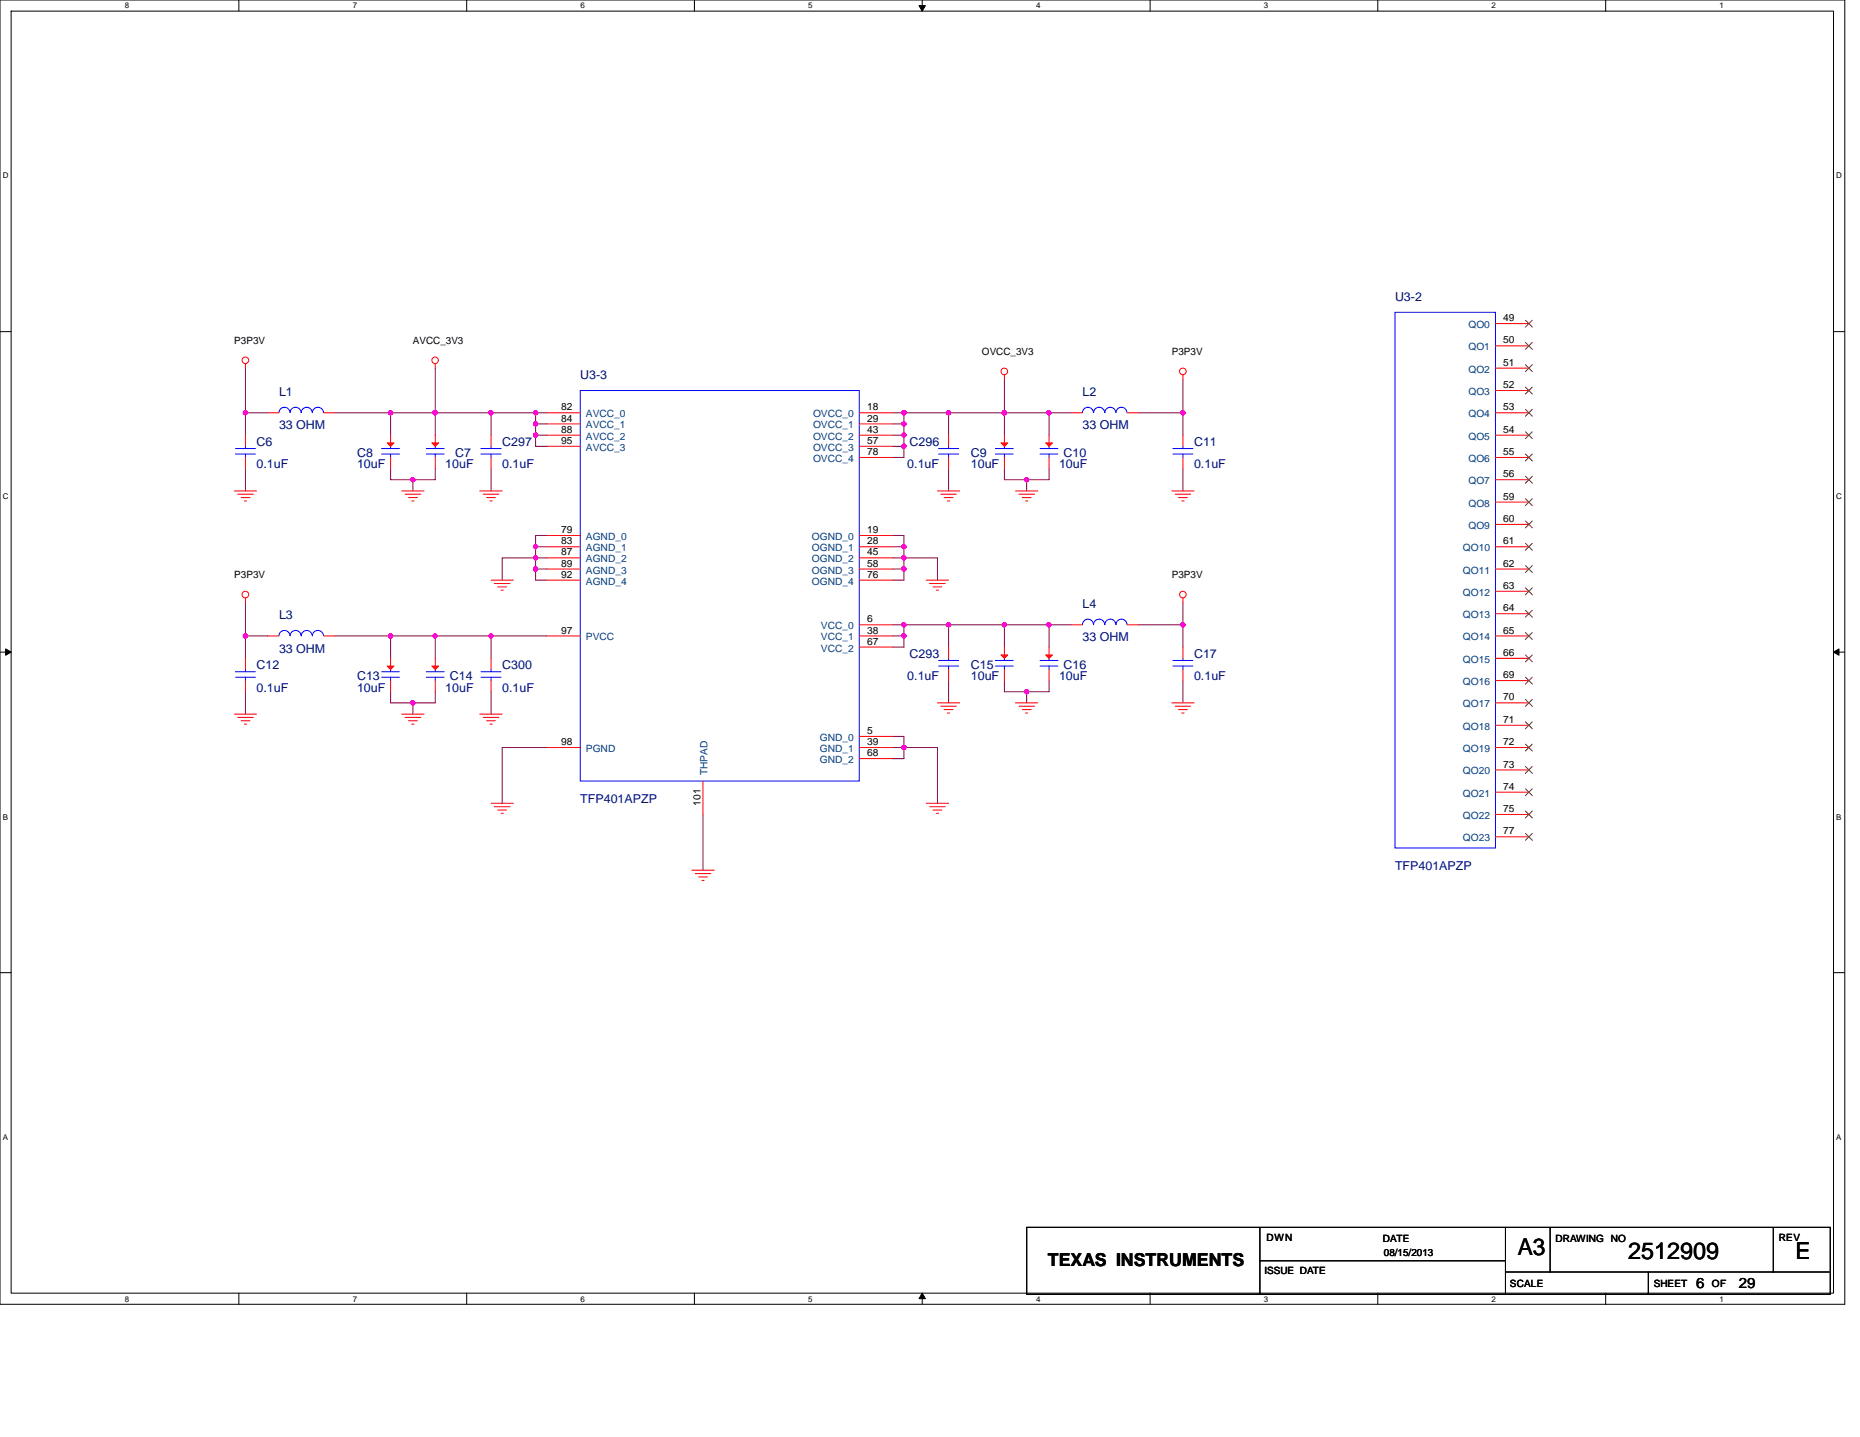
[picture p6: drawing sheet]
<svg xmlns="http://www.w3.org/2000/svg" width="279mm" height="216mm" viewBox="0 0 279 216" stroke-linecap="round" stroke-linejoin="round" font-family="sans-serif">
<path d="M0 0h277.1v196h-277.1zM1.7 1.7h273.7v192.6h-273.7z" fill="none" stroke="#000" stroke-width=".15"/>
<g fill="#fff">
<path d="M18.8 .2h.6v1.3h-.6z"/>
<path d="M18.8 194.5h.6v1.3h-.6z"/>
</g>
<path d="M35.9 0v1.7M35.9 194.3v1.7" fill="none" stroke="#000" stroke-width=".15"/>
<g fill="#fff">
<path d="M53 .2h.6v1.3h-.6z"/>
<path d="M53 194.5h.6v1.3h-.6z"/>
</g>
<path d="M70.1 0v1.7M70.1 194.3v1.7" fill="none" stroke="#000" stroke-width=".15"/>
<g fill="#fff">
<path d="M87.2 .2h.7v1.3h-.7z"/>
<path d="M87.2 194.5h.7v1.3h-.7z"/>
</g>
<path d="M104.3 0v1.7M104.3 194.3v1.7" fill="none" stroke="#000" stroke-width=".15"/>
<g fill="#fff">
<path d="M121.4 .2h.7v1.3h-.7z"/>
<path d="M121.4 194.5h.7v1.3h-.7z"/>
</g>
<path d="M138.5 0v1.7M138.5 194.3v1.7" fill="none" stroke="#000" stroke-width=".15"/>
<path d="M138 .8h1l-.5 .9zM138.5 194.3l.5 .8h-1z" fill="#000" stroke="#000" stroke-width=".15"/>
<g fill="#fff">
<path d="M155.6 .2h.7v1.3h-.7z"/>
<path d="M155.6 194.5h.7v1.3h-.7z"/>
</g>
<path d="M172.8 0v1.7M172.8 194.3v1.7" fill="none" stroke="#000" stroke-width=".15"/>
<g fill="#fff">
<path d="M189.9 .2h.6v1.3h-.6z"/>
<path d="M189.9 194.5h.6v1.3h-.6z"/>
</g>
<path d="M207 0v1.7M207 194.3v1.7" fill="none" stroke="#000" stroke-width=".15"/>
<g fill="#fff">
<path d="M224.1 .2h.6v1.3h-.6z"/>
<path d="M224.1 194.5h.6v1.3h-.6z"/>
</g>
<path d="M241.2 0v1.7M241.2 194.3v1.7" fill="none" stroke="#000" stroke-width=".15"/>
<g fill="#fff">
<path d="M258.3 .2h.7v1.3h-.7z"/>
<path d="M258.3 194.5h.7v1.3h-.7z"/>
<path d="M.4 25.7h.9v1.4h-.9z"/>
<path d="M275.8 25.7h.9v1.4h-.9z"/>
<path d="M.4 73.9h.9v1.3h-.9z"/>
<path d="M275.8 73.9h.9v1.3h-.9z"/>
</g>
<path d="M0 49.8h1.7M275.4 49.8h1.7" fill="none" stroke="#000" stroke-width=".15"/>
<g fill="#fff">
<path d="M.4 122h.8v1.4h-.8z"/>
<path d="M275.8 122h.8v1.4h-.8z"/>
</g>
<path d="M0 98h1.7M275.4 98h1.7" fill="none" stroke="#000" stroke-width=".15"/>
<path d="M.8 97.5l.9 .5-.9 .4zM275.4 98l.8-.5v.9z" fill="#000" stroke="#000" stroke-width=".15"/>
<g fill="#fff">
<path d="M.4 170.2h.8v1.3h-.8z"/>
<path d="M275.8 170.2h.8v1.3h-.8z"/>
</g>
<path d="M0 146.1h1.7M275.4 146.1h1.7M154.2 184.4h120.7v10.1h-120.7zM189.3 184.4v10.1M189.3 189.4h36.8M226.1 184.4v10.1M226.1 191.1h6.8M232.9 184.4v6.7h41.9M247.6 191.1v3.4M266.4 184.4v6.7" fill="none" stroke="#000" stroke-width=".15"/>
<g fill="none" stroke="#800040" stroke-width=".15">
<path d="M36.9 55.3v6.7M65.4 55.3v6.7M150.9 57v5M177.7 57v5M36.9 62v3.4M36.9 70.4v3.4M36.9 62h3.3M50.3 62h8.4M58.7 70.4v1.7h3.3M58.7 62h6.7M58.7 62v3.4M62 72.1v1.7"/>
<path d="M65.4 70.4v1.7h-3.4M65.4 62v3.4M65.4 62h8.4M73.8 62h6.7M73.8 62v3.4M73.8 70.4v3.4M80.5 62v1.7M80.5 65.4v1.7h1.6M80.5 63.7v1.7M80.5 62h1.6M80.5 65.4h1.6M80.5 63.7h1.6"/>
<path d="M134.1 62h1.7M134.1 67.1h1.7v1.6h-1.7M134.1 63.7h1.7M134.1 65.4h1.7M135.8 62v1.7M135.8 63.7v1.7M135.8 65.4v1.7M135.8 62h6.7M142.5 62h8.4M142.5 62v3.4M142.5 70.4v3.4M150.9 62h6.7v3.4"/>
<path d="M150.9 62v3.4M150.9 70.4v1.7h3.3M154.2 72.1v1.7M157.6 62h3.3M157.6 70.4v1.7h-3.4M171 62h6.7M177.7 62v3.4M177.7 70.4v3.4M36.9 95.5v3.4M36.9 90.5v5M36.9 95.5h3.3M50.3 95.5h8.4"/>
<path d="M58.7 95.5h6.7M58.7 95.5v3.4M65.4 95.5h8.4M65.4 95.5v3.4M73.8 95.5h8.3M73.8 95.5v3.4M80.5 85.5v1.7h1.6M80.5 85.5h1.6M80.5 82.1v1.7M80.5 83.8h-5.1v3.4M80.5 83.8v1.7M80.5 83.8h1.6"/>
<path d="M80.5 82.1h1.6M82.1 80.5h-1.6v1.6M134.1 80.5h1.7v1.6M134.1 82.1h1.7M134.1 85.5h1.7M134.1 93.9h1.7M134.1 95.5h1.7M134.1 83.8h1.7M135.8 93.9h6.7M135.8 83.8h5v3.4M135.8 85.5v1.7h-1.7M135.8 83.8v1.7"/>
<path d="M135.8 95.5v1.7h-1.7M135.8 82.1v1.7M135.8 93.9v1.6M142.5 93.9v3.3M142.5 93.9h8.4M150.9 93.9h6.7v3.3M150.9 93.9v3.3M157.6 93.9h3.3M171 93.9h6.7M177.7 93.9v3.3M177.7 90.5v3.4M36.9 103.9v3.4"/>
<path d="M58.7 103.9v1.7h3.3M62 105.6v1.7M65.4 103.9v1.7h-3.4M73.8 103.9v3.4M82.1 112.3h-6.7v8.4M134.1 110.6h1.7v1.7M134.1 112.3h1.7M135.8 112.3h5v8.4M135.8 112.3v1.7h-1.7M142.5 102.3v3.3M150.9 102.3v1.6h3.3M154.2 103.9v1.7"/>
<path d="M157.6 102.3v1.6h-3.4M177.7 102.3v3.3M105.6 122.4v8.3"/>
</g>
<g fill="#f0f" stroke="#f0f" stroke-width=".15">
<circle cx="135.8" cy="112.3" r=".33"/>
<circle cx="135.8" cy="85.5" r=".33"/>
<circle cx="135.8" cy="83.8" r=".33"/>
<circle cx="80.4" cy="85.5" r=".32"/>
<circle cx="80.5" cy="82.1" r=".32"/>
<circle cx="135.8" cy="62" r=".33"/>
<circle cx="135.8" cy="63.7" r=".33"/>
<circle cx="135.8" cy="67" r=".33"/>
<circle cx="80.4" cy="62" r=".32"/>
<circle cx="80.5" cy="65.4" r=".32"/>
<circle cx="150.9" cy="62" r=".33"/>
<circle cx="142.5" cy="62" r=".33"/>
<circle cx="177.7" cy="62" r=".33"/>
<circle cx="177.7" cy="93.9" r=".33"/>
<circle cx="157.6" cy="93.9" r=".32"/>
<circle cx="135.8" cy="95.5" r=".33"/>
<circle cx="65.4" cy="95.5" r=".32"/>
<circle cx="73.7" cy="95.5" r=".32"/>
<circle cx="58.7" cy="95.5" r=".33"/>
<circle cx="62" cy="72.1" r=".33"/>
<circle cx="58.7" cy="62" r=".33"/>
<circle cx="65.4" cy="62" r=".32"/>
<circle cx="73.7" cy="62" r=".32"/>
<circle cx="157.6" cy="62" r=".32"/>
<circle cx="154.2" cy="72.1" r=".33"/>
<circle cx="154.2" cy="103.9" r=".33"/>
<circle cx="150.9" cy="93.9" r=".33"/>
<circle cx="142.5" cy="93.9" r=".33"/>
<circle cx="80.5" cy="63.7" r=".32"/>
<circle cx="135.8" cy="82.1" r=".33"/>
<circle cx="135.8" cy="65.4" r=".33"/>
<circle cx="36.9" cy="95.5" r=".33"/>
<circle cx="80.4" cy="83.8" r=".32"/>
<circle cx="36.9" cy="62" r=".33"/>
<circle cx="62" cy="105.6" r=".33"/>
<circle cx="135.8" cy="93.9" r=".33"/>
</g>
<g fill="none" stroke="#f00" stroke-width=".15">
<path d="M36.9 54.7v.6M65.4 54.7v.6M150.9 56.3v.7M177.7 56.3v.7M224.6 48.6h5.1M224.6 52h5.1M224.6 55.3h5.1M224.6 58.7h5.1M35.2 73.8h3.3M35.7 74.3h2.4M36.2 74.8h1.3M36.7 75.3h.3"/>
<path d="M36.9 65.4v1.7M36.9 68.7v1.7M40.2 62h1.7M48.6 62h1.7M58.7 65.4v1.7M58.7 68.7v1.7M60.3 73.8h3.4M60.9 74.3h2.3M61.4 74.8h1.3M61.8 75.3h.4M65.4 65.4v1.7M65.4 68.7v1.7"/>
<path d="M72.1 73.8h3.3M72.6 74.3h2.3M73.1 74.8h1.3M73.6 75.3h.3M73.8 65.4v1.7M73.8 68.7v1.7M82.1 62h5.1M82.1 63.7h5.1M82.1 65.4h5.1M82.1 67.1h5.1M129.1 62h5M129.1 63.7h5"/>
<path d="M129.1 65.4h5M129.1 67.1h5M129.1 68.7h5M140.8 73.8h3.4M141.3 74.3h2.4M141.8 74.8h1.4M142.3 75.3h.4M142.5 65.4v1.7M142.5 68.7v1.7M150.9 65.4v1.7M150.9 68.7v1.7M152.5 73.8h3.4"/>
<path d="M153.1 74.3h2.3M153.6 74.8h1.3M154.1 75.3h.3M157.6 65.4v1.7M157.6 68.7v1.7M160.9 62h1.7M169.3 62h1.7M176 73.8h3.4M176.5 74.3h2.4M177 74.8h1.4M177.5 75.3h.4M177.7 65.4v1.7"/>
<path d="M177.7 68.7v1.7M224.6 62h5.1M224.6 65.4h5.1M224.6 68.7h5.1M224.6 72.1h5.1M224.6 75.4h5.1M224.6 78.8h5.1M36.9 89.9v.6M36.9 98.9v1.7M40.2 95.5h1.7M48.6 95.5h1.7M58.7 98.9v1.7"/>
<path d="M65.4 98.9v1.7M73.8 98.9v1.7M73.8 87.2h3.3M74.3 87.7h2.3M74.8 88.2h1.3M75.3 88.7h.3M82.1 80.5h5.1M82.1 82.1h5.1M82.1 83.8h5.1M82.1 85.5h5.1M82.1 87.2h5.1M82.1 95.5h5.1"/>
<path d="M129.1 80.5h5M129.1 82.1h5M129.1 83.8h5M129.1 85.5h5M129.1 87.2h5M129.1 93.9h5M129.1 95.5h5M129.1 97.2h5M139.1 87.2h3.4M139.6 87.7h2.4M140.1 88.2h1.4M140.7 88.7h.3"/>
<path d="M142.5 97.2v1.7M150.9 97.2v1.7M157.6 97.2v1.7M160.9 93.9h1.7M169.3 93.9h1.7M177.7 89.9v.6M177.7 97.2v1.7M224.6 82.1h5.1M224.6 85.5h5.1M224.6 88.8h5.1M224.6 92.2h5.1M224.6 95.5h5.1"/>
<path d="M224.6 98.9h5.1M35.2 107.3h3.3M35.7 107.8h2.4M36.2 108.3h1.3M36.7 108.8h.3M36.9 102.3v1.6M58.7 102.3v1.6M60.3 107.3h3.4M60.9 107.8h2.3M61.4 108.3h1.3M61.8 108.8h.4M65.4 102.3v1.6"/>
<path d="M72.1 107.3h3.3M72.6 107.8h2.3M73.1 108.3h1.3M73.6 108.8h.3M73.8 102.3v1.6M82.1 112.3h5.1M105.6 117.3v5.1M129.1 110.6h5M129.1 112.3h5M129.1 114h5M140.8 105.6h3.4M141.3 106.1h2.4"/>
<path d="M141.8 106.6h1.4M142.3 107.1h.4M142.5 100.6v1.7M150.9 100.6v1.7M152.5 105.6h3.4M153.1 106.1h2.3M153.6 106.6h1.3M154.1 107.1h.3M157.6 100.6v1.7M176 105.6h3.4M176.5 106.1h2.4M177 106.6h1.4"/>
<path d="M177.5 107.1h.4M177.7 100.6v1.7M224.6 102.3h5.1M224.6 105.6h5.1M224.6 109h5.1M224.6 112.3h5.1M224.6 115.7h5.1M224.6 119h5.1M73.8 120.7h3.3M74.3 121.2h2.3M74.8 121.7h1.3M75.3 122.2h.3"/>
<path d="M103.9 130.7h3.4M104.4 131.3h2.4M104.9 131.8h1.4M105.4 132.3h.4M139.1 120.7h3.4M139.6 121.2h2.4M140.1 121.7h1.4M140.7 122.2h.3M224.6 122.4h5.1M224.6 125.7h5.1"/>
<circle cx="36.9" cy="54.1" r=".5"/>
<circle cx="65.4" cy="54.1" r=".49"/>
<circle cx="150.9" cy="55.8" r=".5"/>
<circle cx="177.7" cy="55.8" r=".5"/>
<circle cx="36.9" cy="89.3" r=".5"/>
<circle cx="177.7" cy="89.3" r=".5"/>
</g>
<g fill="none" stroke="#00f" stroke-width=".15">
<path d="M87.2 58.7h41.9v58.6h-41.9zM209.5 46.9h15.1v80.5h-15.1zM35.4 68.2h3M35.4 67.4h3M36.9 67.1v.3M36.9 68.2v.5M43.6 62a.83 .83 0 0 0-.9-.8 .83 .83 0 0 0-.8 .8M45.2 62a.83 .83 0 0 0-.8-.8 .83 .83 0 0 0-.8 .8M46.9 62a.83 .83 0 0 0-.8-.8 .83 .83 0 0 0-.8 .8M48.6 62a.84 .84 0 0 0-.8-.8 .84 .84 0 0 0-.9 .8M57.3 67.4h2.7M57.3 68.2h2.7"/>
<path d="M58.7 67.1v.3M58.7 68.2v.5M64 68.2h2.7M64 67.4h2.7M65.4 67.1v.3M65.4 68.2v.5M72.2 68.2h3.1M72.2 67.4h3.1M73.8 67.1v.3M73.8 68.2v.5M141 68.2h3M141 67.4h3"/>
<path d="M142.5 67.1v.3M142.5 68.2v.5M149.5 67.4h2.7M149.5 68.2h2.7M150.9 67.1v.3M150.9 68.2v.5M156.2 68.2h2.7M156.2 67.4h2.7M157.6 67.1v.3M157.6 68.2v.5M167.6 62a.84 .84 0 0 0-.8-.8 .84 .84 0 0 0-.9 .8 .85 .85 0 0 0-.8-.8 .85 .85 0 0 0-.8 .8 .83 .83 0 0 0-.9-.8 .83 .83 0 0 0-.8 .8M169.3 62a.83 .83 0 0 0-.8-.8 .83 .83 0 0 0-.9 .8"/>
<path d="M176.2 68.2h3M176.2 67.4h3M177.7 67.1v.3M177.7 68.2v.5M43.6 95.5a.83 .83 0 0 0-.9-.8 .83 .83 0 0 0-.8 .8M45.2 95.5a.83 .83 0 0 0-.8-.8 .83 .83 0 0 0-.8 .8M46.9 95.5a.83 .83 0 0 0-.8-.8 .83 .83 0 0 0-.8 .8M48.6 95.5a.84 .84 0 0 0-.8-.8 .84 .84 0 0 0-.9 .8M141 99.2h3M142.5 98.9v.3M149.5 99.2h2.7M150.9 98.9v.3"/>
<path d="M156.2 99.2h2.7M157.6 98.9v.3M167.6 93.9a.84 .84 0 0 0-.8-.9 .84 .84 0 0 0-.9 .9 .85 .85 0 0 0-.8-.9 .85 .85 0 0 0-.8 .9 .83 .83 0 0 0-.9-.9 .83 .83 0 0 0-.8 .9M169.3 93.9a.83 .83 0 0 0-.8-.9 .83 .83 0 0 0-.9 .9M176.2 99.2h3M177.7 98.9v.3M35.4 101.7h3M35.4 100.9h3M36.9 100.6v.3M36.9 101.7v.6M57.3 100.9h2.7M57.3 101.7h2.7"/>
<path d="M58.7 100.6v.3M58.7 101.7v.6M64 101.7h2.7M64 100.9h2.7M65.4 100.6v.3M65.4 101.7v.6M72.2 101.7h3.1M72.2 100.9h3.1M73.8 100.6v.3M73.8 101.7v.6M141 100.1h3M142.5 100.1v.5"/>
<path d="M149.5 100.1h2.7M150.9 100.1v.5M156.2 100.1h2.7M157.6 100.1v.5M176.2 100.1h3M177.7 100.1v.5"/>
</g>
<g fill="#f00" stroke="#f00" stroke-width=".15">
<path d="M157.1 66.5h1l-.5 .6z"/>
<path d="M150.4 66.5h1l-.5 .6z"/>
<path d="M64.9 100.1h1l-.5 .5z"/>
<path d="M58.2 66.5h1l-.5 .6z"/>
<path d="M58.2 100.1h1l-.5 .5z"/>
<path d="M157.1 98.4h1l-.5 .5z"/>
<path d="M64.9 66.5h1l-.5 .6z"/>
<path d="M150.4 98.4h1l-.5 .5z"/>
</g>
<g fill="none" stroke="#804000" stroke-width=".15">
<path d="M229.2 48.1l1 1M229.2 51.5l1 1M229.2 54.8l1 1M229.2 58.2l1 1M230.2 48.1l-1.1 1M230.2 51.5l-1.1 1M230.2 54.8l-1.1 1M230.2 58.2l-1.1 1M229.2 61.5l1 1M229.2 64.9l1 1M229.2 68.2l1 1.1M229.2 71.6l1 1"/>
<path d="M229.2 74.9l1 1.1M229.2 78.3l1 1M230.2 61.5l-1.1 1M230.2 64.9l-1.1 1M230.2 68.2l-1.1 1.1M230.2 71.6l-1.1 1M230.2 74.9l-1.1 1.1M230.2 78.3l-1.1 1M229.2 81.6l1 1.1M229.2 85l1 1M229.2 88.3l1 1.1M229.2 91.7l1 1"/>
<path d="M229.2 95l1 1.1M229.2 98.4l1 1M230.2 81.6l-1.1 1.1M230.2 85l-1.1 1M230.2 88.3l-1.1 1.1M230.2 91.7l-1.1 1M230.2 95l-1.1 1.1M230.2 98.4l-1.1 1M229.2 101.7l1 1.1M229.2 105.1l1 1M229.2 108.5l1 1M229.2 111.8l1 1"/>
<path d="M229.2 115.2l1 1M229.2 118.5l1 1M230.2 101.7l-1.1 1.1M230.2 105.1l-1.1 1M230.2 108.5l-1.1 1M230.2 111.8l-1.1 1M230.2 115.2l-1.1 1M230.2 118.5l-1.1 1M229.2 121.9l1 1M229.2 125.2l1 1.1M230.2 121.9l-1.1 1M230.2 125.2l-1.1 1.1"/>
</g>
<g font-size="3.5">
<text x="228" y="188.6">A3</text>
<text x="244.6" y="189.2">2512909</text>
<text x="269.7" y="189.2">E</text>
</g>
<text font-size="2.7" x="157.4" y="190.2">TEXAS INSTRUMENTS</text>
<g font-size="2.2">
<text x="254.8" y="193.5">6</text>
<text x="261.2" y="193.5">29</text>
</g>
<g font-size="1.8" fill="#000080">
<text x="209.5" y="45.2">U3-2</text>
<text x="41.9" y="59.5">L1</text>
<text x="87.2" y="57">U3-3</text>
<text x="162.6" y="59.5">L2</text>
<text x="41.9" y="64.5">33 OHM</text>
<text x="162.6" y="64.5">33 OHM</text>
<text x="38.5" y="67">C6</text>
<text x="38.5" y="70.4">0.1uF</text>
<text x="53.6" y="68.7">C8</text>
<text x="53.6" y="70.4">10uF</text>
<text x="66.9" y="70.4">10uF</text>
<text x="68.4" y="68.7">C7</text>
<text x="75.4" y="67">C297</text>
<text x="75.4" y="70.4">0.1uF</text>
<text x="136.3" y="70.4">0.1uF</text>
<text x="136.6" y="67">C296</text>
<text x="145.8" y="68.7">C9</text>
<text x="145.8" y="70.4">10uF</text>
<text x="159.1" y="70.4">10uF</text>
<text x="159.8" y="68.7">C10</text>
<text x="179.4" y="67">C11</text>
<text x="179.4" y="70.4">0.1uF</text>
<text x="41.9" y="93">L3</text>
<text x="162.6" y="91.3">L4</text>
<text x="38.5" y="100.6">C12</text>
<text x="41.9" y="98">33 OHM</text>
<text x="75.4" y="100.6">C300</text>
<text x="136.6" y="98.9">C293</text>
<text x="145.8" y="100.6">C15</text>
<text x="159.8" y="100.6">C16</text>
<text x="162.6" y="96.4">33 OHM</text>
<text x="179.4" y="98.9">C17</text>
<text x="38.5" y="103.9">0.1uF</text>
<text x="53.6" y="102.2">C13</text>
<text x="53.6" y="103.9">10uF</text>
<text x="66.9" y="103.9">10uF</text>
<text x="67.6" y="102.2">C14</text>
<text x="75.4" y="103.9">0.1uF</text>
<text x="136.3" y="102.2">0.1uF</text>
<text x="145.8" y="102.2">10uF</text>
<text x="159.1" y="102.2">10uF</text>
<text x="179.4" y="102.2">0.1uF</text>
<text x="87.2" y="120.7">TFP401APZP</text>
<text x="209.5" y="130.7">TFP401APZP</text>
</g>
<g font-size="1.5">
<text x="35.2" y="51.6">P3P3V</text>
<text x="62" y="51.6">AVCC_3V3</text>
<text x="147.5" y="53.3">OVCC_3V3</text>
<text x="176" y="53.3">P3P3V</text>
<text x="225.8" y="48.3">49</text>
<text x="225.8" y="51.6">50</text>
<text x="225.8" y="54.9">51</text>
<text x="225.8" y="58.3">52</text>
<text x="84.3" y="61.7">82</text>
<text x="84.3" y="63.3">84</text>
<text x="84.3" y="65">88</text>
<text x="130.2" y="61.7">18</text>
<text x="130.2" y="63.3">29</text>
<text x="130.2" y="65">43</text>
<text x="225.8" y="61.7">53</text>
<text x="225.8" y="65">54</text>
<text x="84.3" y="66.7">95</text>
<text x="130.2" y="66.7">57</text>
<text x="130.2" y="68.4">78</text>
<text x="225.8" y="68.4">55</text>
<text x="225.8" y="71.7">56</text>
<text x="225.8" y="75.1">59</text>
<text x="84.3" y="80.1">79</text>
<text x="84.3" y="81.8">83</text>
<text x="84.3" y="83.5">87</text>
<text x="130.2" y="80.1">19</text>
<text x="130.2" y="81.8">28</text>
<text x="130.2" y="83.5">45</text>
<text x="225.8" y="81.8">61</text>
<text x="225.8" y="78.4">60</text>
<text x="35.2" y="86.8">P3P3V</text>
<text x="84.3" y="85.1">89</text>
<text x="84.3" y="86.8">92</text>
<text x="130.2" y="85.1">58</text>
<text x="130.2" y="86.8">76</text>
<text x="176" y="86.8">P3P3V</text>
<text x="225.8" y="85.1">62</text>
<text x="225.8" y="88.5">63</text>
<text x="84.3" y="95.2">97</text>
<text x="130.2" y="93.5">6</text>
<text x="130.2" y="95.2">38</text>
<text x="225.8" y="91.8">64</text>
<text x="225.8" y="95.2">65</text>
<text x="130.2" y="96.9">67</text>
<text x="225.8" y="98.6">66</text>
<text x="225.8" y="101.9">69</text>
<text x="225.8" y="105.2">70</text>
<text x="84.3" y="112">98</text>
<text x="130.2" y="110.3">5</text>
<text x="130.2" y="112">39</text>
<text x="130.2" y="113.6">68</text>
<text x="225.8" y="108.6">71</text>
<text x="225.8" y="112">72</text>
<text x="225.8" y="115.3">73</text>
<text x="225.8" y="118.7">74</text>
<text x="105.2" y="121.1" transform="rotate(-90 105.2 121.1)">101</text>
<text x="225.8" y="122">75</text>
<text x="225.8" y="125.4">77</text>
<text x="189.9" y="191.5">ISSUE DATE</text>
<text x="190.3" y="186.4">DWN</text>
<text x="207.7" y="186.6">DATE</text>
<text x="207.9" y="188.8">08/15/2013</text>
<text x="233.7" y="186.6">DRAWING</text>
<text x="242" y="186.6">NO</text>
<text x="267.2" y="186.4">REV</text>
<text x="226.8" y="193.3">SCALE</text>
<text x="248.4" y="193.3">SHEET</text>
<text x="257.2" y="193.3">OF</text>
</g>
<g font-size="1.5" fill="#004080">
<text x="220.6" y="49.3">QO0</text>
<text x="220.6" y="52.6">QO1</text>
<text x="220.6" y="56">QO2</text>
<text x="220.6" y="59.4">QO3</text>
<text x="88" y="62.7">AVCC_0</text>
<text x="88" y="64.4">AVCC_1</text>
<text x="122.1" y="62.7">OVCC_0</text>
<text x="122.1" y="64.4">OVCC_1</text>
<text x="220.6" y="62.7">QO4</text>
<text x="88" y="66.1">AVCC_2</text>
<text x="88" y="67.7">AVCC_3</text>
<text x="122.1" y="66.1">OVCC_2</text>
<text x="122.1" y="67.7">OVCC_3</text>
<text x="122.1" y="69.4">OVCC_4</text>
<text x="220.6" y="66.1">QO5</text>
<text x="220.6" y="69.4">QO6</text>
<text x="220.6" y="72.7">QO7</text>
<text x="220.6" y="76.1">QO8</text>
<text x="88" y="81.1">AGND_0</text>
<text x="88" y="82.8">AGND_1</text>
<text x="122" y="81.1">OGND_0</text>
<text x="122" y="82.8">OGND_1</text>
<text x="219.7" y="82.8">QO10</text>
<text x="220.6" y="79.5">QO9</text>
<text x="88" y="84.5">AGND_2</text>
<text x="88" y="86.2">AGND_3</text>
<text x="88" y="87.8">AGND_4</text>
<text x="122" y="84.5">OGND_2</text>
<text x="122" y="86.2">OGND_3</text>
<text x="122" y="87.8">OGND_4</text>
<text x="219.7" y="86.2">QO11</text>
<text x="219.7" y="89.5">QO12</text>
<text x="123.3" y="94.6">VCC_0</text>
<text x="219.7" y="92.9">QO13</text>
<text x="88" y="96.2">PVCC</text>
<text x="123.3" y="96.2">VCC_1</text>
<text x="123.3" y="97.9">VCC_2</text>
<text x="219.7" y="96.2">QO14</text>
<text x="219.7" y="99.6">QO15</text>
<text x="219.7" y="102.9">QO16</text>
<text x="219.7" y="106.3">QO17</text>
<text x="88" y="113">PGND</text>
<text x="123.1" y="111.3">GND_0</text>
<text x="123.1" y="113">GND_1</text>
<text x="219.7" y="109.6">QO18</text>
<text x="219.7" y="113">QO19</text>
<text x="106.3" y="116.5" transform="rotate(-90 106.3 116.5)">THPAD</text>
<text x="123.1" y="114.7">GND_2</text>
<text x="219.7" y="116.4">QO20</text>
<text x="219.7" y="119.7">QO21</text>
<text x="219.7" y="123">QO22</text>
<text x="219.7" y="126.4">QO23</text>
</g>
<g font-size="1.2">
<text x="18.8" y="1.3">8</text>
<text x="53" y="1.3">7</text>
<text x="87.2" y="1.3">6</text>
<text x="121.4" y="1.3">5</text>
<text x="155.6" y="1.3">4</text>
<text x="189.9" y="1.3">3</text>
<text x="224.1" y="1.3">2</text>
<text x="258.3" y="1.3">1</text>
<text x=".4" y="26.8">D</text>
<text x="275.8" y="26.8">D</text>
<text x=".4" y="75">C</text>
<text x="275.8" y="75">C</text>
<text x=".4" y="123.1">B</text>
<text x="275.8" y="123.1">B</text>
<text x=".4" y="171.3">A</text>
<text x="275.8" y="171.3">A</text>
<text x="18.8" y="195.6">8</text>
<text x="53" y="195.6">7</text>
<text x="87.2" y="195.6">6</text>
<text x="121.4" y="195.6">5</text>
<text x="155.6" y="195.6">4</text>
<text x="189.9" y="195.6">3</text>
<text x="224.1" y="195.6">2</text>
<text x="258.3" y="195.6">1</text>
</g>
</svg>
